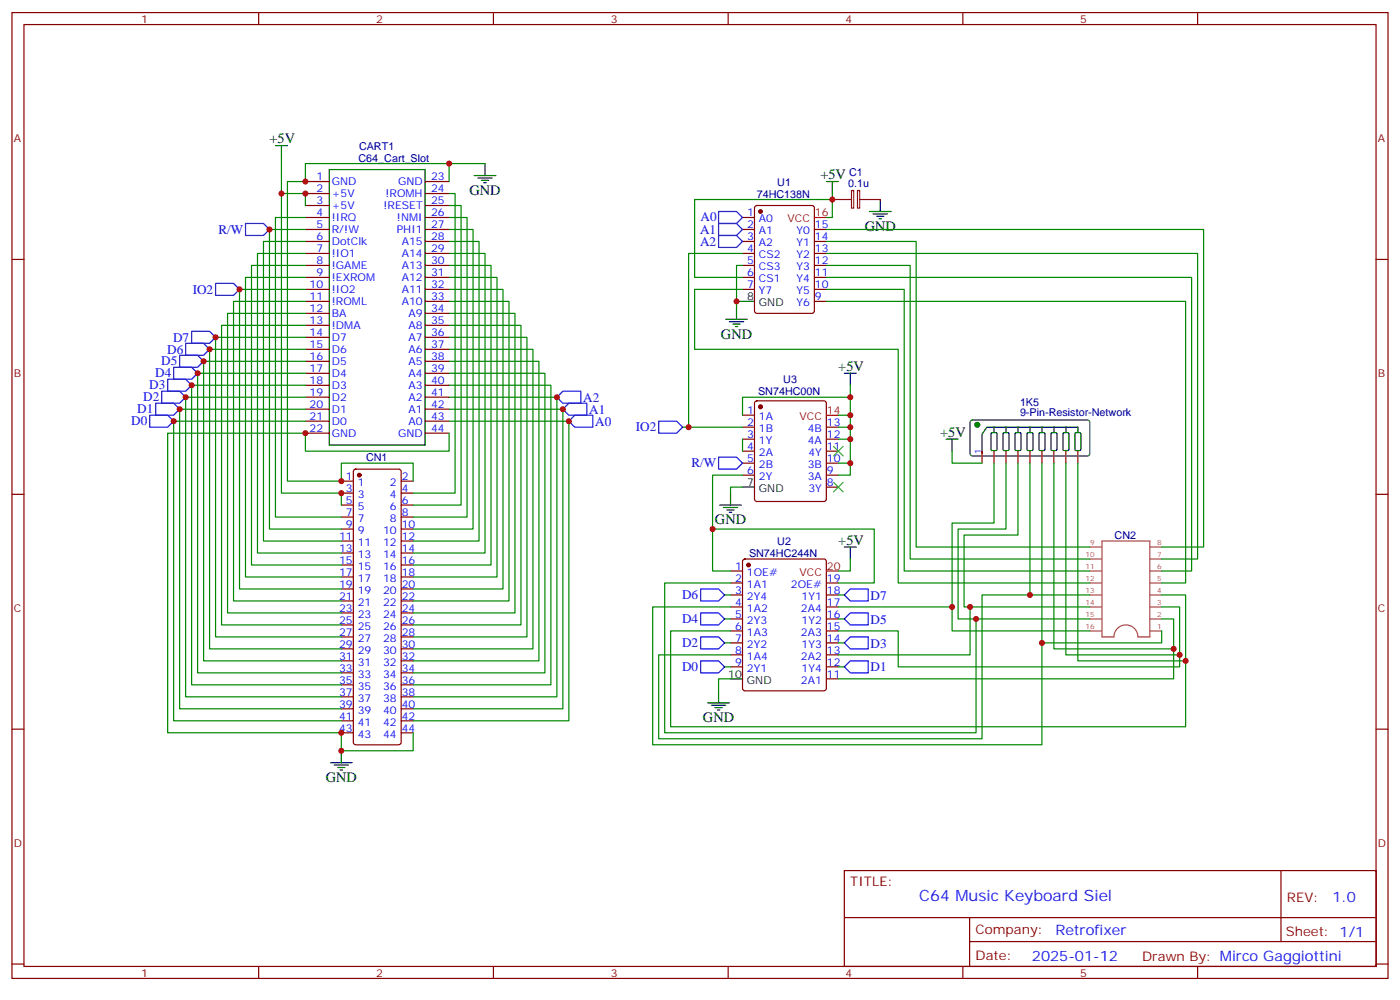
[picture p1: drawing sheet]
<svg xmlns="http://www.w3.org/2000/svg" width="412mm" height="294mm" viewBox="0 0 412 294" stroke-linecap="round" stroke-linejoin="round" font-family="sans-serif">
<g fill="none" stroke="#870000" stroke-width=".35">
<path d="M3.5 3.7h405.4v284.3h-405.4zM7.1 7.2h398.2v277.3h-398.2zM76.2 3.7v3.5M145.3 3.7v3.5M214.5 3.7v3.5M283.6 3.7v3.5M352.8 3.7v3.5M90 53.4h7M90 57h7M125.2 53.4h7.1M125.2 57h7.1M3.5 76.4h3.6"/>
<path d="M90 60.5h7M90 64h7M90 67.6h7M90 71.1h7M90 74.6h7M90 78.1h7M125.2 60.5h7.1M125.2 64h7.1M125.2 67.6h7.1M125.2 71.1h7.1M125.2 74.6h7.1M125.2 78.1h7.1"/>
<path d="M218.7 64h3.5M218.7 67.6h3.5M218.7 71.1h3.5M218.7 74.6h3.5M218.7 78.1h3.5M222.5 60.7l.5-.2h16.2l.6 .4 .1 30.6-.5 .7-16.4 .1-.7-.5-.1-30.6zM239.9 67.6h3.5M239.9 71.1h3.5M239.9 74.6h3.5M239.9 78.1h3.5M405.3 76.4h3.6M90 81.7h7"/>
<path d="M90 85.2h7M90 88.7h7M90 92.3h7M90 95.8h7M90 99.3h7M125.2 81.7h7.1M125.2 85.2h7.1M125.2 88.7h7.1M125.2 92.3h7.1M125.2 95.8h7.1M125.2 99.3h7.1M218.7 81.7h3.5"/>
<path d="M218.7 85.2h3.5M239.9 81.7h3.5M239.9 85.2h3.5M239.9 88.7h3.5M90 102.8h7M90 106.4h7M90 109.9h7M90 113.4h7M90 116.9h7M125.2 102.8h7.1M125.2 106.4h7.1M125.2 109.9h7.1"/>
<path d="M125.2 113.4h7.1M125.2 116.9h7.1M222.5 118.2l.5-.2h19.7l.5 .2 .2 .5v28.2l-.2 .5-.5 .2h-19.7l-.5-.2-.3-.5v-28.2zM90 120.5h7M90 124h7M90 127.5h7M104.3 138.3l.5-.2h12.7l.5 .2 .2 .5v79.7l-.3 .5-.4 .3h-12.7l-.5-.3-.2-.5v-79.7zM125.2 120.5h7.1M125.2 124h7.1M125.2 127.5h7.1M218.7 122.2h3.5M218.7 125.8h3.5"/>
<path d="M218.7 129.3h3.5M218.7 132.8h3.5M218.7 136.3h3.5M218.7 139.9h3.5M243.4 125.8h3.5M243.4 129.3h3.5M243.4 132.8h3.5M243.4 136.3h3.5M243.4 139.9h3.5M289.3 132.8v3.5M292.8 132.8v3.5M296.3 132.8v3.5"/>
<path d="M299.9 132.8v3.5M303.4 132.8v3.5M306.9 132.8v3.5M310.4 132.8v3.5M314 132.8v3.5M317.5 132.8v3.5M3.5 145.5h3.6M100.5 141.6h3.6M100.5 145.2h3.6M100.5 148.7h3.6M100.5 152.2h3.6M100.5 155.8h3.6"/>
<path d="M100.5 159.3h3.6M118.2 141.6h3.5M118.2 145.2h3.5M118.2 148.7h3.5M118.2 152.2h3.5M118.2 155.8h3.5M118.2 159.3h3.5M243.4 143.4h3.5M405.3 145.5h3.6M100.5 162.8h3.6M100.5 166.3h3.6M100.5 169.9h3.6"/>
<path d="M100.5 173.4h3.6M100.5 176.9h3.6M118.2 162.8h3.5M118.2 166.3h3.5M118.2 169.9h3.5M118.2 173.4h3.5M118.2 176.9h3.5M215.2 168.1h3.5M215.2 171.6h3.5M215.2 175.2h3.5M215.2 178.7h3.5M219 164.8l.4-.2h23.3l.7 .4v37.7l-.4 .6-23.6 .1-.6-.5-.1-37.6z"/>
<path d="M243.4 171.6h3.5M243.4 175.2h3.5M243.4 178.7h3.5M100.5 180.4h3.6M100.5 184h3.6M100.5 187.5h3.6M100.5 191h3.6M100.5 194.6h3.6M100.5 198.1h3.6M118.2 180.4h3.5M118.2 184h3.5M118.2 187.5h3.5"/>
<path d="M118.2 191h3.5M118.2 194.6h3.5M118.2 198.1h3.5M215.2 182.2h3.5M215.2 185.7h3.5M215.2 189.3h3.5M215.2 192.8h3.5M215.2 196.3h3.5M243.4 182.2h3.5M243.4 185.7h3.5M243.4 189.3h3.5M243.4 192.8h3.5"/>
<path d="M243.4 196.3h3.5M243.4 199.8h3.5M3.5 214.7h3.6M100.5 215.7h3.6M100.5 212.2h3.6M100.5 208.7h3.6M100.5 205.1h3.6M100.5 201.6h3.6M118.2 215.7h3.5M118.2 212.2h3.5M118.2 208.7h3.5M118.2 205.1h3.5"/>
<path d="M118.2 201.6h3.5M405.3 214.7h3.6M248.7 256.3h156.6v28.2h-156.6zM377.3 256.3v20.9M248.7 270.1h156.5M285.6 277.2h119.6M285.6 270.1v14.2M3.5 283.8h3.6M76.2 284.5v3.5M145.3 284.5v3.5M214.5 284.5v3.5M283.6 284.5v3.5"/>
<path d="M352.8 284.5v3.5M405.3 283.8h3.6"/>
</g>
<g fill="none" stroke="#000" stroke-width=".35">
<path d="M81.1 42.9h3.6M82.9 42.9v3.5M97 49.9h28.2v81.2h-28.2zM139.7 51.7h6.3M140.8 52.4h4.2M141.8 53.1h2.1M142.5 53.8h.7M142.9 48.2v3.5M243.4 53.4h3.5M245.2 53.4v3.6M259.3 58.7v3.6M256.1 62.3h6.4"/>
<path d="M257.2 63h4.2M258.2 63.7h2.1M258.9 64.4h.7M213.8 94h6.3M214.8 94.7h4.3M215.9 95.4h2.1M216.6 96.1h.7M217 90.5v3.5M218.7 88.7h3.5M248.7 109.9h3.5M250.5 109.9v3.5M278.7 129.3h3.5"/>
<path d="M280.5 129.3v3.5M292 127.5l1.3-.1 .4 .3v4.6l-.4 .3h-1l-.4-.3zM292.8 125.8v1.4M295.5 127.5l1.4-.1 .3 .3v4.6l-.3 .3h-1.1l-.3-.3zM296.3 125.8v1.4M299 127.5l1.4-.1 .3 .3v4.6l-.3 .3h-1.1l-.3-.3zM299.9 125.8v1.4M302.6 127.5l1.3-.1 .4 .3v4.6l-.4 .3h-1l-.4-.3zM303.4 125.8v1.4M306.1 127.5l1.3-.1 .4 .3v4.6l-.4 .3h-1l-.4-.3zM306.9 125.8v1.4M309.6 127.5l1.4-.1 .3 .3v4.6l-.3 .3h-1.1l-.3-.3z"/>
<path d="M310.4 125.8v1.4M313.1 127.5l1.4-.1 .4 .3v4.6l-.4 .3h-1.1l-.3-.3zM314 125.8v1.4M316.7 127.5l1.3-.1 .4 .3v4.6l-.4 .3h-1l-.4-.3zM317.5 127.2v-1.4h-26.8l-1.4 2.1v5.6M212 148.7h6.4M213.1 149.4h4.2M214.1 150.1h2.2M214.8 150.8h.7M215.2 145.2v3.5M218.7 143.4h3.5M248.7 161h3.5"/>
<path d="M250.5 161v3.6M215.2 199.8h3.5M208.5 206.9h6.3M209.5 207.6h4.3M210.6 208.3h2.1M211.3 209h.7M211.7 203.4v3.5M97.4 224.5h6.3M98.4 225.2h4.3M99.5 226h2.1M100.2 226.7h.7M100.5 221v3.5"/>
</g>
<g fill="#870000" stroke="#870000" stroke-width=".35">
<circle cx="105.8" cy="139.9" r=".53"/>
<circle cx="224" cy="62.3" r=".53"/>
<circle cx="220.5" cy="166.3" r=".53"/>
<circle cx="224" cy="119.8" r=".53"/>
</g>
<g fill="none" stroke="#008700" stroke-width=".35">
<path d="M82.9 46.4v10.6M132.3 53.4v-5.2h-42.3v5.2h-5.3v88.2h15.8v-5.3h21.2v5.3M132.3 57h1.8v88.2h-12.4M132.3 48.2h10.6M245.2 57v7h-1.8M245.2 58.7h-40.6v23h14.1M90 60.5v-3.5h-7.1v88.2h17.6v3.5M90 64h-8.9v88.2h19.4M90 67.6h-10.6v88.2h21.1M90 71.1h-12.4v88.2h22.9M90 74.6h-14.2v88.2h24.7M90 78.1h-15.9v88.2h26.4"/>
<path d="M132.3 60.5h3.5v88.2h-14.1M132.3 64h5.3v88.2h-15.9M132.3 67.6h7v88.2h-17.6M132.3 71.1h8.8v88.2h-19.4M132.3 74.6h10.6v88.2h-21.2M132.3 78.1h12.3v88.2h-22.9M218.7 74.6h-15.9v51.2M218.7 78.1h-1.7v10.6M243.4 74.6h109.4v90h-10.6M243.4 67.6h111.1v93.4h-12.3M243.4 71.1h26.5v89.9h51.1M243.4 78.1h24.7v86.5h52.9"/>
<path d="M90 81.7h-17.7v88.2h28.2M90 85.2h-19.4v88.2h29.9M90 88.7h-21.2v88.2h31.7M90 92.3h-23v88.1h33.5M90 95.8h-24.7v88.2h35.2M90 99.3h-26.5v88.2h37M132.3 81.7h14.1v88.2h-24.7M132.3 85.2h15.9v88.2h-26.5M132.3 88.7h17.6v88.2h-28.2M132.3 92.3h19.4v88.1h-30M132.3 95.8h21.2v88.2h-31.8M132.3 99.3h22.9v88.2h-33.5"/>
<path d="M218.7 88.7h-1.7v1.8M218.7 85.2h-14.1v17.6h60v68.8h56.4M243.4 88.7h105.8v82.9h-7M243.4 81.7h107.6v86.4h-8.8M243.4 85.2h22.9v82.9h54.7M90 102.8h-28.3v88.2h38.8M90 106.4h-30v88.2h40.5M90 109.9h-31.8v88.2h42.3M90 113.4h-33.6v88.2h44.1M90 116.9h-35.3v88.2h45.8M132.3 102.8h24.7v88.2h-35.3M132.3 106.4h26.4v88.2h-37"/>
<path d="M132.3 109.9h28.2v88.2h-38.8M132.3 113.4h30v88.2h-40.6M132.3 116.9h31.7v88.2h-42.3M250.5 113.4v8.8h-3.6M250.5 116.9h-31.8v5.3M90 120.5h-37.1v88.2h47.6M90 124h-38.8v88.2h49.3M132.3 127.5v5.3h-42.3v-5.3h-40.6v88.2h51.1v5.3h21.2v-5.3M132.3 120.5h33.5v88.2h-44.1M132.3 124h35.3v88.2h-45.9M201.1 125.8h17.6M218.7 139.9h-8.8v28.2h5.3"/>
<path d="M218.7 129.3v3.5M250.5 122.2v3.6h-3.6M250.5 125.8v3.5h-3.6M250.5 129.3v7h-3.6M250.5 136.3v3.6h-3.6M280.5 132.8v3.5h8.8M292.8 136.3v17.7h-12.3v24.7M296.3 136.3v19.5h-14.1v26.4h5.3M299.9 136.3v21.2h-15.9v21.2h1.8M303.4 136.3v38.9M306.9 136.3v53h35.3v-3.6M310.4 136.3v54.7h35.3"/>
<path d="M314 136.3v56.5h33.5M317.5 136.3v58.3h31.7M209.9 155.8h47.6v15.8h-10.6M218.7 143.4h-3.5v1.8M213.4 175.2h1.8M215.2 171.6h-19.4v44.1h91.7v-33.5h33.5M215.2 178.7h-22.9v40.6h114.6v-30M246.9 178.7h33.6v7h40.5M246.9 175.2h1.8M250.5 164.6v3.5h-3.6M321 178.7h-35.2v14.1h-38.9M321 175.2h-31.7v42.3h-95.3v-24.7h21.2"/>
<path d="M342.2 178.7h5.3v17.6h-82.9v-10.6h-17.7M342.2 175.2h7v38.8h-151.6v-28.3h17.6M213.4 182.2h1.8M213.4 189.3h1.8M213.4 196.3h1.8M215.2 199.8h-3.5v3.6M246.9 182.2h1.8M246.9 189.3h1.8M246.9 196.3h1.8M342.2 182.2h3.5v17.6h-98.8"/>
</g>
<path d="M239.9 64h3.5M243.4 122.2h3.5M243.4 168.1h3.5" fill="none" stroke="#f00" stroke-width=".35"/>
<path d="M245.5 131.4l2.9 2.8M248.4 131.4l-2.9 2.8M245.5 142l2.9 2.8M248.4 142l-2.9 2.8" fill="none" stroke="#3c3" stroke-width=".35"/>
<g fill="none" stroke="#00f" stroke-width=".35">
<path d="M72.3 65.8h5.3l1.8 1.8-1.8 1.7h-5.3zM211.7 62.3h5.3l1.7 1.7-1.7 1.8h-5.3zM211.7 65.8h5.3l1.7 1.8-1.7 1.7h-5.3zM211.7 69.3h5.3l1.7 1.8-1.7 1.7h-5.3zM56.4 97.5h5.3l1.8 1.8-1.8 1.8h-5.3zM63.5 83.4h5.3l1.8 1.8-1.8 1.8h-5.3zM45.9 118.7h5.3l1.7 1.8-1.7 1.7h-5.3zM47.6 115.2h5.3l1.8 1.7-1.8 1.8h-5.3zM49.4 111.7h5.3l1.7 1.7-1.7 1.8h-5.3zM51.2 108.1h5.2l1.8 1.8-1.8 1.8h-5.2zM52.9 104.6h5.3l1.8 1.8-1.8 1.7h-5.3zM54.7 101.1h5.3l1.7 1.7-1.7 1.8h-5.3z"/>
<path d="M164 116.9l1.8-1.7h5.3v3.5h-5.3zM44.1 122.2h5.3l1.8 1.8-1.8 1.8h-5.3zM165.8 120.5l1.8-1.8h5.3v3.5h-5.3zM167.6 124l1.7-1.8h5.3v3.6h-5.3zM194 124h5.3l1.8 1.8-1.8 1.7h-5.3zM211.7 134.6h5.3l1.7 1.7-1.7 1.8h-5.3zM206.4 173.4h5.3l1.7 1.8-1.7 1.7h-5.3zM248.7 175.2l1.8-1.8h5.3v3.5h-5.3zM206.4 180.4h5.3l1.7 1.8-1.7 1.8h-5.3zM206.4 187.5h5.3l1.7 1.8-1.7 1.7h-5.3zM206.4 194.6h5.3l1.7 1.7-1.7 1.8h-5.3zM248.7 182.2l1.8-1.8h5.3v3.6h-5.3z"/>
<path d="M248.7 189.3l1.8-1.8h5.3v3.5h-5.3zM250.5 194.6h5.3v3.5h-5.3l-1.8-1.8z"/>
</g>
<g fill="none" stroke="#a64a4a" stroke-width=".35">
<path d="M324.6 159.3h14.1v28.2h-3.5a3.5 3.5 0 0 0-3.5-3.5 3.5 3.5 0 0 0-3.6 3.5h-3.5zM321 178.7h3.5M321 175.2h3.5M321 171.6h3.5M321 168.1h3.5M321 164.6h3.5M321 161h3.5M338.7 178.7h3.5M338.7 175.2h3.5M338.7 171.6h3.5M338.7 168.1h3.5M338.7 164.6h3.5"/>
<path d="M338.7 161h3.5M321 185.7h3.5M321 182.2h3.5M338.7 185.7h3.5M338.7 182.2h3.5"/>
</g>
<path d="M286 123.9l.5-.3 34.1 .1 .4 .7v9.4l-.7 .4h-34.1l-.4-.7v-9.1z" fill="none" stroke="#333" stroke-width=".35"/>
<circle cx="287.9" cy="125.1" r=".71" fill="#000" stroke="#000" stroke-width=".35"/>
<path d="M245.2 58.7h5.6M250.8 56.1h.7v5.2h-.7zM252.6 56.1h.6v5.2h-.6zM253.3 58.7h6" fill="none" stroke="#8c2424" stroke-width=".35"/>
<g fill="#c00">
<circle cx="100.5" cy="145.2" r=".88"/>
<circle cx="100.5" cy="215.7" r=".88"/>
<circle cx="90" cy="53.4" r=".88"/>
<circle cx="90" cy="57" r=".88"/>
<circle cx="90" cy="127.5" r=".88"/>
<circle cx="100.5" cy="141.6" r=".88"/>
<circle cx="100.5" cy="221" r=".88"/>
<circle cx="132.3" cy="48.2" r=".88"/>
<circle cx="82.9" cy="57" r=".88"/>
<circle cx="250.5" cy="122.2" r=".88"/>
<circle cx="250.5" cy="125.8" r=".88"/>
<circle cx="250.5" cy="129.3" r=".88"/>
<circle cx="250.5" cy="136.3" r=".88"/>
<circle cx="250.5" cy="116.9" r=".88"/>
<circle cx="79.4" cy="67.6" r=".88"/>
<circle cx="70.6" cy="85.2" r=".88"/>
<circle cx="217" cy="88.7" r=".88"/>
<circle cx="209.9" cy="155.8" r=".88"/>
<circle cx="63.5" cy="99.3" r=".88"/>
<circle cx="61.7" cy="102.8" r=".88"/>
<circle cx="60" cy="106.4" r=".88"/>
<circle cx="58.2" cy="109.9" r=".88"/>
<circle cx="56.4" cy="113.4" r=".88"/>
<circle cx="54.7" cy="116.9" r=".88"/>
<circle cx="52.9" cy="120.5" r=".88"/>
<circle cx="51.2" cy="124" r=".88"/>
<circle cx="167.6" cy="124" r=".88"/>
<circle cx="165.8" cy="120.5" r=".88"/>
<circle cx="164" cy="116.9" r=".88"/>
<circle cx="202.8" cy="125.8" r=".88"/>
<circle cx="280.5" cy="178.7" r=".88"/>
<circle cx="287.5" cy="182.2" r=".88"/>
<circle cx="285.8" cy="178.7" r=".88"/>
<circle cx="303.4" cy="175.2" r=".88"/>
<circle cx="345.7" cy="191" r=".88"/>
<circle cx="347.5" cy="192.8" r=".88"/>
<circle cx="349.3" cy="194.6" r=".88"/>
<circle cx="245.2" cy="58.7" r=".88"/>
<circle cx="306.9" cy="189.3" r=".88"/>
</g>
<text font-size="4.6" fill="#00f" x="270.8" y="265.3">C64 Music Keyboard Siel</text>
<g font-size="4.2">
<text x="79.4" y="42.2">+5V</text>
<text x="241.7" y="52.7">+5V</text>
<text x="138.3" y="57.3">GND</text>
<text x="254.7" y="67.9">GND</text>
<text x="212.4" y="99.7">GND</text>
<text x="246.9" y="109.2">+5V</text>
<text x="276.9" y="128.6">+5V</text>
<text x="210.6" y="154.3">GND</text>
<text x="246.9" y="160.3">+5V</text>
<text x="207.1" y="212.5">GND</text>
<text x="96" y="230.2">GND</text>
</g>
<g font-size="4.2" fill="#00f">
<text x="392.5" y="265.6">1.0</text>
<text x="310.9" y="275.1">Retrofixer</text>
<text x="304" y="282.9">2025-01-12</text>
</g>
<g font-size="3.9" fill="#00f">
<text x="206.4" y="65.2">A0</text>
<text x="64.3" y="68.8">R/W</text>
<text x="206.2" y="68.8">A1</text>
<text x="206.2" y="72.3">A2</text>
<text x="56.8" y="86.4">IO2</text>
<text x="51" y="100.6">D7</text>
<text x="47.5" y="107.6">D5</text>
<text x="49.2" y="104.1">D6</text>
<text x="45.7" y="111.1">D4</text>
<text x="42.2" y="118.2">D2</text>
<text x="43.9" y="114.7">D3</text>
<text x="171.8" y="118.3">A2</text>
<text x="38.7" y="125.2">D0</text>
<text x="40.4" y="121.7">D1</text>
<text x="173.6" y="121.8">A1</text>
<text x="175.3" y="125.4">A0</text>
<text x="187.3" y="127">IO2</text>
<text x="203.7" y="137.6">R/W</text>
<text x="200.9" y="176.4">D6</text>
<text x="256.5" y="176.5">D7</text>
<text x="200.9" y="183.5">D4</text>
<text x="256.5" y="183.6">D5</text>
<text x="200.9" y="190.5">D2</text>
<text x="256.5" y="190.6">D3</text>
<text x="200.9" y="197.6">D0</text>
<text x="256.5" y="197.7">D1</text>
</g>
<g font-size="3.9" fill="#800">
<text x="250.5" y="260.9">TITLE:</text>
<text x="379.1" y="265.6">REV:</text>
<text x="287.4" y="275.1">Company:</text>
<text x="378.7" y="275.7">Sheet: 1/1</text>
<text x="287.4" y="282.8">Date:</text>
<text x="336.4" y="282.8">Drawn By: Mirco Gaggiottini</text>
</g>
<g font-size="3.2" fill="#800">
<text x="41.6" y="6.7">1</text>
<text x="110.8" y="6.7">2</text>
<text x="179.9" y="6.7">3</text>
<text x="249.1" y="6.7">4</text>
<text x="318.2" y="6.7">5</text>
<text x="4.1" y="41.8">A</text>
<text x="405.9" y="41.8">A</text>
<text x="4.1" y="110.9">B</text>
<text x="405.9" y="110.9">B</text>
<text x="4.1" y="180.1">C</text>
<text x="405.9" y="180.1">C</text>
<text x="4.1" y="249.2">D</text>
<text x="405.9" y="249.2">D</text>
<text x="41.6" y="287.5">1</text>
<text x="110.8" y="287.5">2</text>
<text x="179.9" y="287.5">3</text>
<text x="249.1" y="287.5">4</text>
<text x="318.2" y="287.5">5</text>
</g>
<g font-size="3.2" fill="#000080">
<text x="105.6" y="47.6">C64_Cart_Slot</text>
<text x="105.8" y="44">CART1</text>
<text x="250.1" y="51.8">C1</text>
<text x="222.9" y="58.1">74HC138N</text>
<text x="229" y="54.6">U1</text>
<text x="249.8" y="55">0.1u</text>
<text x="230.7" y="112.8">U3</text>
<text x="223.3" y="116.3">SN74HC00N</text>
<text x="300.5" y="119.4">1K5</text>
<text x="300.5" y="122.6">9-Pin-Resistor-Network</text>
<text x="107.8" y="135.8">CN1</text>
<text x="229" y="160.3">U2</text>
<text x="328.3" y="158.7">CN2</text>
<text x="220.6" y="164">SN74HC244N</text>
</g>
<g font-size="3.2" fill="#00f">
<text x="93.2" y="53.1">1</text>
<text x="127" y="53.1">23</text>
<text x="93.2" y="56.6">2</text>
<text x="97.7" y="54.5">GND</text>
<text x="97.7" y="58">+5V</text>
<text x="113.5" y="58">!ROMH</text>
<text x="117.2" y="54.5">GND</text>
<text x="127" y="56.6">24</text>
<text x="93.2" y="60.1">3</text>
<text x="93.2" y="63.7">4</text>
<text x="97.7" y="61.6">+5V</text>
<text x="97.7" y="65.1">!IRQ</text>
<text x="112.9" y="61.6">!RESET</text>
<text x="116.9" y="65.1">!NMI</text>
<text x="127" y="60.1">25</text>
<text x="127" y="63.7">26</text>
<text x="220.1" y="63.7">1</text>
<text x="223.6" y="65.4">A0</text>
<text x="93.2" y="67.2">5</text>
<text x="93.2" y="70.7">6</text>
<text x="97.7" y="68.6">R/!W</text>
<text x="116.9" y="68.6">PHI1</text>
<text x="127" y="67.2">27</text>
<text x="127" y="70.7">28</text>
<text x="220.1" y="67.2">2</text>
<text x="220.1" y="70.7">3</text>
<text x="223.6" y="69">A1</text>
<text x="234.6" y="69">Y0</text>
<text x="240.1" y="70.7">14</text>
<text x="240.1" y="67.2">15</text>
<text x="93.2" y="74.3">7</text>
<text x="93.2" y="77.8">8</text>
<text x="97.7" y="72.1">DotClk</text>
<text x="97.7" y="75.7">!IO1</text>
<text x="118.3" y="72.1">A15</text>
<text x="118.3" y="75.7">A14</text>
<text x="127" y="74.3">29</text>
<text x="127" y="77.8">30</text>
<text x="220.1" y="74.3">4</text>
<text x="220.1" y="77.8">5</text>
<text x="223.6" y="72.5">A2</text>
<text x="223.6" y="76">CS2</text>
<text x="234.6" y="76">Y2</text>
<text x="234.6" y="72.5">Y1</text>
<text x="240.1" y="77.8">12</text>
<text x="240.1" y="74.3">13</text>
<text x="93.2" y="81.3">9</text>
<text x="97.7" y="79.2">!GAME</text>
<text x="97.7" y="82.7">!EXROM</text>
<text x="118.3" y="79.2">A13</text>
<text x="118.3" y="82.7">A12</text>
<text x="127" y="81.3">31</text>
<text x="220.1" y="81.3">6</text>
<text x="223.6" y="79.6">CS3</text>
<text x="223.6" y="83.1">CS1</text>
<text x="234.6" y="83.1">Y4</text>
<text x="234.6" y="79.6">Y3</text>
<text x="240.1" y="81.3">11</text>
<text x="91.2" y="84.8">10</text>
<text x="91.2" y="88.4">11</text>
<text x="97.7" y="86.3">!IO2</text>
<text x="97.7" y="89.8">!ROML</text>
<text x="118.3" y="86.3">A11</text>
<text x="118.3" y="89.8">A10</text>
<text x="127" y="84.8">32</text>
<text x="127" y="88.4">33</text>
<text x="220.1" y="84.8">7</text>
<text x="223.6" y="86.6">Y7</text>
<text x="234.6" y="86.6">Y5</text>
<text x="240.1" y="88.4">9</text>
<text x="240.1" y="84.8">10</text>
<text x="91.2" y="91.9">12</text>
<text x="91.2" y="95.4">13</text>
<text x="97.7" y="93.3">BA</text>
<text x="120.3" y="93.3">A9</text>
<text x="127" y="91.9">34</text>
<text x="127" y="95.4">35</text>
<text x="234.6" y="90.1">Y6</text>
<text x="91.2" y="99">14</text>
<text x="97.7" y="96.8">!DMA</text>
<text x="97.7" y="100.4">D7</text>
<text x="120.3" y="96.8">A8</text>
<text x="120.3" y="100.4">A7</text>
<text x="127" y="99">36</text>
<text x="91.2" y="102.5">15</text>
<text x="91.2" y="106">16</text>
<text x="97.7" y="103.9">D6</text>
<text x="97.7" y="107.4">D5</text>
<text x="120.3" y="103.9">A6</text>
<text x="120.3" y="107.4">A5</text>
<text x="127" y="102.5">37</text>
<text x="127" y="106">38</text>
<text x="91.2" y="109.5">17</text>
<text x="91.2" y="113.1">18</text>
<text x="97.7" y="110.9">D4</text>
<text x="120.3" y="110.9">A4</text>
<text x="127" y="109.5">39</text>
<text x="127" y="113.1">40</text>
<text x="91.2" y="116.6">19</text>
<text x="97.7" y="114.5">D3</text>
<text x="97.7" y="118">D2</text>
<text x="120.3" y="114.5">A3</text>
<text x="120.3" y="118">A2</text>
<text x="127" y="116.6">41</text>
<text x="91.2" y="120.1">20</text>
<text x="91.2" y="123.6">21</text>
<text x="97.7" y="121.5">D1</text>
<text x="97.7" y="125.1">D0</text>
<text x="120.3" y="121.5">A1</text>
<text x="120.3" y="125.1">A0</text>
<text x="127" y="120.1">42</text>
<text x="127" y="123.6">43</text>
<text x="220.1" y="121.9">1</text>
<text x="220.1" y="125.4">2</text>
<text x="223.6" y="123.6">1A</text>
<text x="243.6" y="125.4">13</text>
<text x="91.2" y="127.2">22</text>
<text x="97.7" y="128.6">GND</text>
<text x="117.2" y="128.6">GND</text>
<text x="127" y="127.2">44</text>
<text x="220.1" y="128.9">3</text>
<text x="223.6" y="127.2">1B</text>
<text x="223.6" y="130.7">1Y</text>
<text x="237.9" y="127.2">4B</text>
<text x="237.9" y="130.7">4A</text>
<text x="243.6" y="128.9">12</text>
<text x="220.1" y="132.5">4</text>
<text x="220.1" y="136">5</text>
<text x="223.6" y="134.2">2A</text>
<text x="223.6" y="137.8">2B</text>
<text x="237.9" y="137.8">3B</text>
<text x="238.1" y="134.2">4Y</text>
<text x="243.6" y="136">10</text>
<text x="243.6" y="132.5">11</text>
<text x="101.9" y="141.3">1</text>
<text x="105.4" y="143.1">1</text>
<text x="114.9" y="143.1">2</text>
<text x="118.4" y="141.3">2</text>
<text x="220.1" y="139.5">6</text>
<text x="223.6" y="141.3">2Y</text>
<text x="237.9" y="141.3">3A</text>
<text x="243.6" y="143.1">8</text>
<text x="243.6" y="139.5">9</text>
<text x="101.9" y="144.8">3</text>
<text x="101.9" y="148.3">5</text>
<text x="105.4" y="146.6">3</text>
<text x="114.9" y="146.6">4</text>
<text x="118.4" y="148.3">6</text>
<text x="118.4" y="144.8">4</text>
<text x="238.1" y="144.8">3Y</text>
<text x="101.9" y="151.9">7</text>
<text x="101.9" y="155.4">9</text>
<text x="105.4" y="150.1">5</text>
<text x="105.4" y="153.6">7</text>
<text x="114.9" y="153.6">8</text>
<text x="114.9" y="150.1">6</text>
<text x="118.4" y="155.4">10</text>
<text x="118.4" y="151.9">8</text>
<text x="99.9" y="158.9">11</text>
<text x="105.4" y="157.2">9</text>
<text x="105.4" y="160.7">11</text>
<text x="112.8" y="160.7">12</text>
<text x="112.8" y="157.2">10</text>
<text x="118.4" y="158.9">12</text>
<text x="99.9" y="162.5">13</text>
<text x="99.9" y="166">15</text>
<text x="105.4" y="164.2">13</text>
<text x="105.4" y="167.7">15</text>
<text x="112.8" y="167.7">16</text>
<text x="112.8" y="164.2">14</text>
<text x="118.4" y="166">16</text>
<text x="118.4" y="162.5">14</text>
<text x="216.5" y="167.7">1</text>
<text x="99.9" y="169.5">17</text>
<text x="99.9" y="173">19</text>
<text x="105.4" y="171.3">17</text>
<text x="112.8" y="171.3">18</text>
<text x="118.4" y="173">20</text>
<text x="118.4" y="169.5">18</text>
<text x="216.5" y="171.3">2</text>
<text x="220" y="169.5">1OE#</text>
<text x="220" y="173">1A1</text>
<text x="233" y="173">2OE#</text>
<text x="243.6" y="171.3">19</text>
<text x="99.9" y="176.6">21</text>
<text x="105.4" y="174.8">19</text>
<text x="105.4" y="178.3">21</text>
<text x="112.8" y="178.3">22</text>
<text x="112.8" y="174.8">20</text>
<text x="118.4" y="176.6">22</text>
<text x="216.5" y="174.8">3</text>
<text x="216.5" y="178.3">4</text>
<text x="220" y="176.6">2Y4</text>
<text x="236.1" y="176.6">1Y1</text>
<text x="243.6" y="178.3">17</text>
<text x="243.6" y="174.8">18</text>
<text x="99.9" y="180.1">23</text>
<text x="99.9" y="183.6">25</text>
<text x="105.4" y="181.9">23</text>
<text x="105.4" y="185.4">25</text>
<text x="112.8" y="185.4">26</text>
<text x="112.8" y="181.9">24</text>
<text x="118.4" y="183.6">26</text>
<text x="118.4" y="180.1">24</text>
<text x="216.5" y="181.9">5</text>
<text x="216.5" y="185.4">6</text>
<text x="220" y="180.1">1A2</text>
<text x="220" y="183.6">2Y3</text>
<text x="235.9" y="180.1">2A4</text>
<text x="236.1" y="183.6">1Y2</text>
<text x="243.6" y="185.4">15</text>
<text x="243.6" y="181.9">16</text>
<text x="99.9" y="187.1">27</text>
<text x="99.9" y="190.7">29</text>
<text x="105.4" y="188.9">27</text>
<text x="112.8" y="188.9">28</text>
<text x="118.4" y="190.7">30</text>
<text x="118.4" y="187.1">28</text>
<text x="216.5" y="188.9">7</text>
<text x="220" y="187.1">1A3</text>
<text x="220" y="190.7">2Y2</text>
<text x="235.9" y="187.1">2A3</text>
<text x="236.1" y="190.7">1Y3</text>
<text x="243.6" y="188.9">14</text>
<text x="99.9" y="194.2">31</text>
<text x="99.9" y="197.7">33</text>
<text x="105.4" y="192.4">29</text>
<text x="105.4" y="196">31</text>
<text x="112.8" y="196">32</text>
<text x="112.8" y="192.4">30</text>
<text x="118.4" y="197.7">34</text>
<text x="118.4" y="194.2">32</text>
<text x="216.5" y="192.4">8</text>
<text x="216.5" y="196">9</text>
<text x="220" y="194.2">1A4</text>
<text x="220" y="197.7">2Y1</text>
<text x="235.9" y="194.2">2A2</text>
<text x="236.1" y="197.7">1Y4</text>
<text x="243.6" y="196">12</text>
<text x="243.6" y="192.4">13</text>
<text x="99.9" y="201.3">35</text>
<text x="105.4" y="199.5">33</text>
<text x="105.4" y="203">35</text>
<text x="112.8" y="203">36</text>
<text x="112.8" y="199.5">34</text>
<text x="118.4" y="201.3">36</text>
<text x="235.9" y="201.3">2A1</text>
<text x="243.6" y="199.5">11</text>
<text x="99.9" y="204.8">37</text>
<text x="99.9" y="208.3">39</text>
<text x="105.4" y="206.6">37</text>
<text x="112.8" y="206.6">38</text>
<text x="118.4" y="208.3">40</text>
<text x="118.4" y="204.8">38</text>
<text x="99.9" y="211.8">41</text>
<text x="99.9" y="215.4">43</text>
<text x="105.4" y="210.1">39</text>
<text x="105.4" y="213.6">41</text>
<text x="112.8" y="213.6">42</text>
<text x="112.8" y="210.1">40</text>
<text x="118.4" y="215.4">44</text>
<text x="118.4" y="211.8">42</text>
<text x="105.4" y="217.1">43</text>
<text x="112.8" y="217.1">44</text>
</g>
<g font-size="3.2" fill="#f00">
<text x="232" y="65.4">VCC</text>
<text x="240.1" y="63.7">16</text>
<text x="235.5" y="123.6">VCC</text>
<text x="243.6" y="121.9">14</text>
<text x="243.6" y="167.7">20</text>
<text x="235.5" y="169.5">VCC</text>
</g>
<g font-size="3.2">
<text x="220.1" y="88.4">8</text>
<text x="223.6" y="90.1">GND</text>
<text x="220.1" y="143.1">7</text>
<text x="223.6" y="144.8">GND</text>
<text x="214.5" y="199.5">10</text>
<text x="220" y="201.3">GND</text>
</g>
<text font-size="2.5" fill="#00f" x="288.9" y="133.7" transform="rotate(-90 288.9 133.7)">1</text>
<g font-size="2.1" fill="#a54b4b">
<text x="321.1" y="160.3">9</text>
<text x="340.9" y="160.3">8</text>
<text x="319.8" y="163.9">10</text>
<text x="319.8" y="167.4">11</text>
<text x="340.9" y="167.4">6</text>
<text x="340.9" y="163.9">7</text>
<text x="319.8" y="170.9">12</text>
<text x="340.9" y="170.9">5</text>
<text x="319.8" y="174.5">13</text>
<text x="319.8" y="178">14</text>
<text x="340.9" y="178">3</text>
<text x="340.9" y="174.5">4</text>
<text x="319.8" y="181.5">15</text>
<text x="319.8" y="185">16</text>
<text x="340.9" y="185">1</text>
<text x="340.9" y="181.5">2</text>
</g>
</svg>
